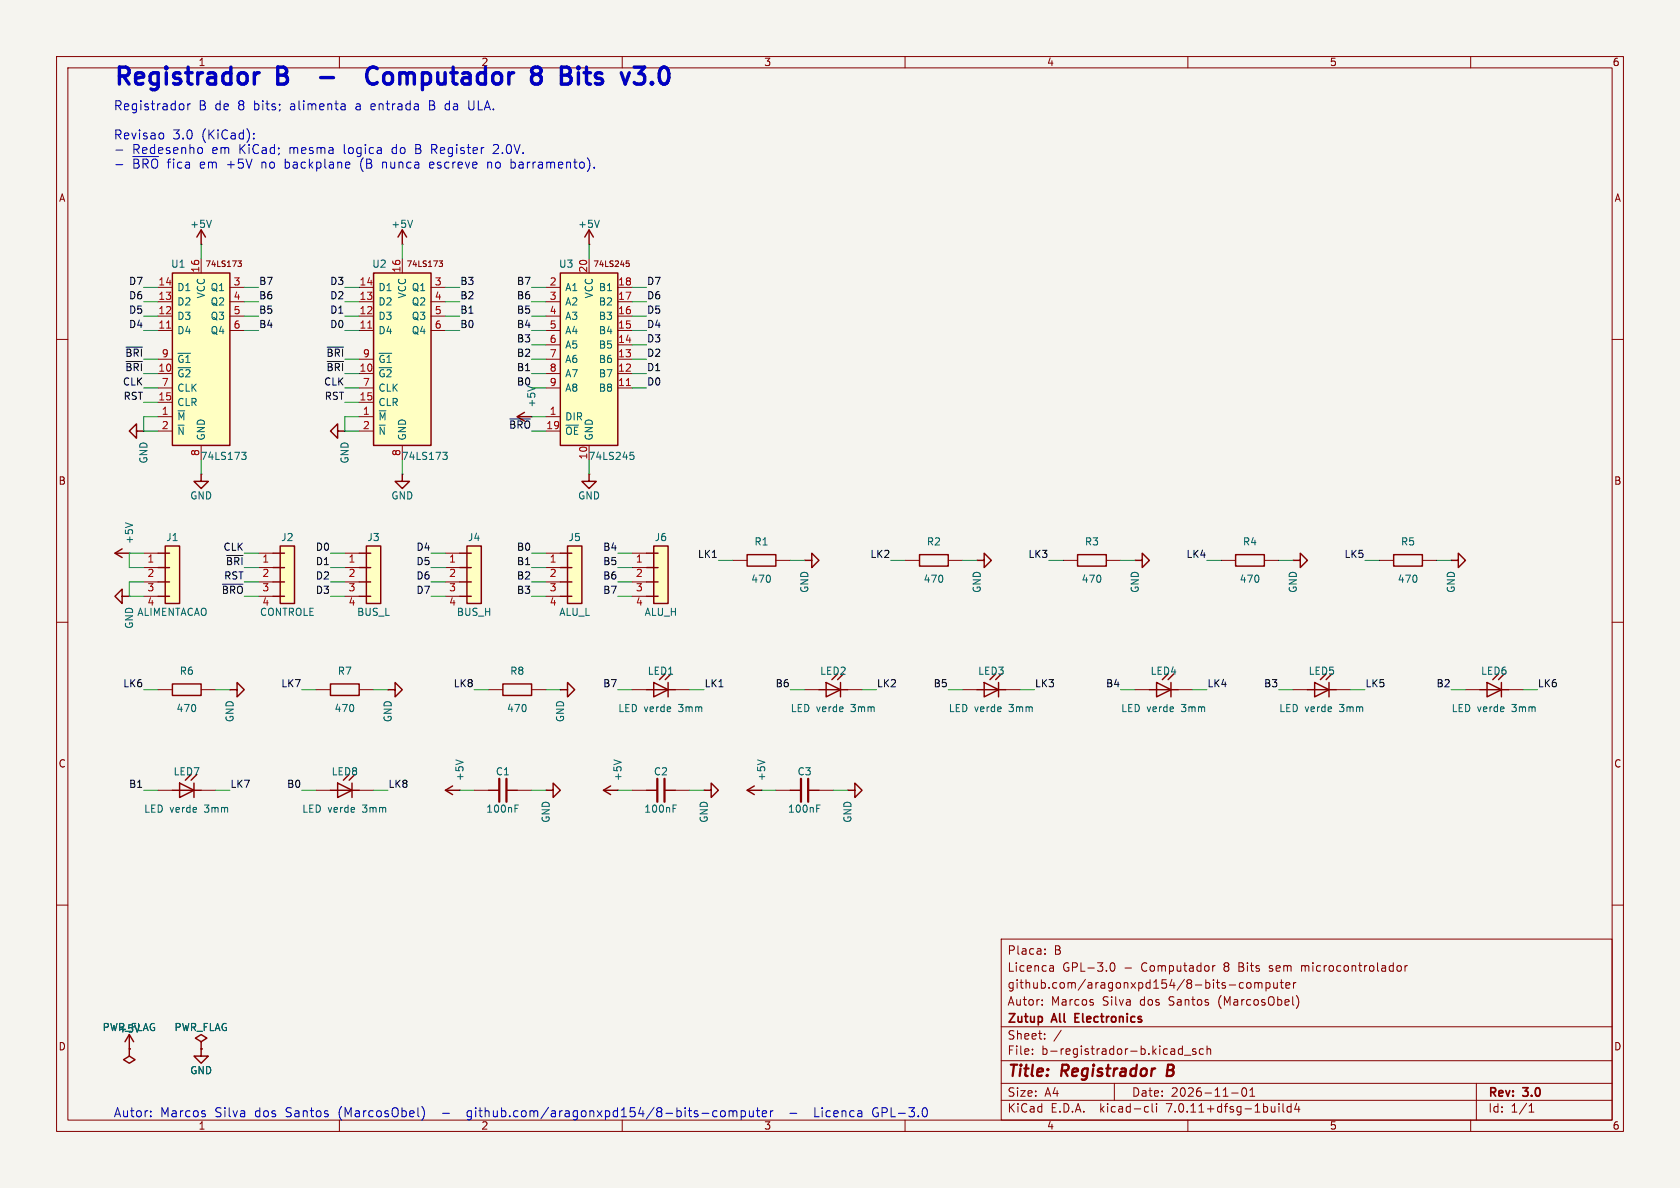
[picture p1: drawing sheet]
<svg xmlns="http://www.w3.org/2000/svg" width="297mm" height="210mm" viewBox="0 0 297 210" stroke-linecap="round" stroke-linejoin="round" font-family="sans-serif">
<path d="M0 0h297v210h-297z" fill="#f5f4ef" stroke="#f5f4ef" stroke-width=".18"/>
<g fill="none" stroke="#840000" stroke-width=".18">
<path d="M10 10h277v190h-277zM12 12h273v186h-273zM60 10v2M110 10v2M160 10v2M210 10v2M260 10v2M10 60h2M27.9 58.4h2.6M27.9 55.9h2.6M27.9 53.3h2.6M27.9 50.8h2.6"/>
<path d="M35.6 43.2h.1M35.6 45.7v2.6M40.6 58.4h2.6M40.6 55.9h2.6M40.6 53.3h2.6M40.6 50.8h2.6M42.1 46.1h.6l-.4 .4 .3 .1 .1 .3-.2 .2h-.3M63.5 58.4h2.5M63.5 55.9h2.5M63.5 53.3h2.5M63.5 50.8h2.5M71.1 43.2h.1"/>
<path d="M71.1 45.7v2.6M76.2 58.4h2.5M76.2 55.9h2.5M76.2 53.3h2.5M76.2 50.8h2.5M77.6 46.1h.6l-.3 .4 .3 .1v.3l-.2 .2h-.2M96.5 58.4h2.6M96.5 55.9h2.6M96.5 53.3h2.6M96.5 50.8h2.6M104.1 43.2h.1M104.1 45.7v2.6"/>
<path d="M109.2 58.4h2.6M109.2 55.9h2.6M109.2 53.3h2.6M109.2 50.8h2.6M110.7 46.1h.5M110.8 46.5h.3l.2 .2-.1 .3-.4 .1M285 60h2M25.4 76.2h.1M27.9 73.7h2.6M27.9 66h2.6M27.9 71.1h2.6M27.9 76.2h2.6"/>
<path d="M27.9 68.6h2.6M27.9 63.5h2.6M35.6 78.7v2.6M61 76.2h.1M63.5 73.7h2.5M63.5 66h2.5M63.5 71.1h2.5M63.5 76.2h2.5M63.5 68.6h2.5M63.5 63.5h2.5M71.1 78.7v2.6M94 73.7h.1"/>
<path d="M96.5 73.7h2.6M96.5 66h2.6M96.5 76.2h2.6M96.5 68.6h2.6M96.5 63.5h2.6M96.5 61h2.6M104.1 78.7v2.6M109.2 66h2.6M109.2 68.6h2.6M109.2 63.5h2.6M109.2 61h2.6M22.9 97.8h.1"/>
<path d="M25.4 97.8h2.5M35.6 83.8h.1M45.7 97.8h2.6M61 97.8h2.5M71.1 83.8h.1M78.7 97.8h2.6M96.5 97.8h2.6M104.1 83.8h.1M111.8 97.8h2.5M129.5 99.1h2.6M137.2 99.1h2.5M142.2 99.1h.1"/>
<path d="M160 99.1h2.6M167.6 99.1h2.6M172.7 99.1h.1M188 99.1h2.5M195.6 99.1h2.5M200.7 99.1h.1M215.9 99.1h2.5M223.5 99.1h2.6M228.6 99.1h.1M243.8 99.1h2.6M251.5 99.1h2.5M256.5 99.1h.1"/>
<path d="M10 110h2M22.9 105.4h.1M25.4 100.3h2.5M25.4 102.9h2.5M25.4 105.4h2.5M45.7 100.3h2.6M45.7 102.9h2.6M45.7 105.4h2.6M61 100.3h2.5M61 102.9h2.5M61 105.4h2.5M78.7 100.3h2.6"/>
<path d="M78.7 102.9h2.6M78.7 105.4h2.6M96.5 100.3h2.6M96.5 102.9h2.6M96.5 105.4h2.6M111.8 100.3h2.5M111.8 102.9h2.5M111.8 105.4h2.5M285 110h2M27.9 121.9h2.6M27.9 139.7h2.6M35.6 121.9h2.5"/>
<path d="M35.6 139.7h2.5M40.6 121.9h.1M55.9 121.9h2.5M55.9 139.7h2.5M63.5 121.9h2.5M63.5 139.7h2.5M68.6 121.9h.1M81.3 139.7h.1M83.8 139.7h2.6M86.4 121.9h2.5M91.4 139.7h2.6M94 121.9h2.5"/>
<path d="M96.5 139.7h.1M99.1 121.9h.1M109.2 139.7h.1M111.8 121.9h2.5M111.8 139.7h2.5M119.4 121.9h2.5M119.4 139.7h2.5M124.5 139.7h.1M134.6 139.7h.1M137.2 139.7h2.5M142.2 121.9h2.6M144.8 139.7h2.5"/>
<path d="M149.9 139.7h.1M149.9 121.9h2.5M170.2 121.9h2.5M177.8 121.9h2.5M200.7 121.9h2.5M208.3 121.9h2.5M228.6 121.9h2.5M236.2 121.9h2.6M259.1 121.9h2.5M266.7 121.9h2.5M10 160h2M285 160h2"/>
<path d="M177 166h108v32h-108zM184.2 177.6v.1M184.2 176.8v.1M184.7 168.6v.1M184.7 167.8v.1M185.7 170.7h.3l.2 .2v.8M186.2 171.6l-.5 .1M186.2 171.1h-.5M193.2 177.3v.3M196.4 170.3l.2-.1a.81 .81 0 0 1 .6 .6 .81 .81 0 0 1-.3 .8l-.2 .1a.81 .81 0 0 1-.3-1.4zM214.4 170.7v1M214.8 170.7l-.3 .1-.1 .2"/>
<path d="M217.3 174.1h1.2M219.8 173.8l-.4-.1-.3 .3v.4l.1 .2h.6M220.5 173.8l.2-.1 .4 .1 .1 .6-.2 .2-.3 .1-.2-.1zM221.8 173.8l.4-.1 .3 .2M221.8 173.7v1M222.5 173.9l.2-.2 .3 .1 .1 .9M222.5 173.9v.8M223.8 173.8l.4-.1 .3 .3v.4l-.1 .2h-.6M223.8 173.7v1.5M225.2 173.7v.9l.4 .1 .2-.1M225.8 173.7v1M226.3 173.7h.6"/>
<path d="M226.5 173.2v1.3l.4 .2M227.3 174.2l.7-.1v-.3l-.5-.1-.2 .2 .1 .7h.6M228.7 173.7v1M229.1 173.7l-.3 .1-.1 .2M229.2 176a1.72 1.72 0 0 1 0 2.3M230.1 170.7v1M230.2 170.8h-.1M247 171l.2-.3 .4 .1 .1 .2v.4l-.1 .2-.4 .1-.2-.3M248.4 170.7v1M248.8 170.7l-.3 .1-.1 .2M22.9 185.4h.1M35.6 185.4h.1"/>
<path d="M60 198v2M110 198v2M160 198v2M177 194.5h108M177 191.5h108M177 187.5h108M177 181.5h108M182.5 186.3v.1M182.5 185.5v.1M184.7 183.6v.1M184.7 182.8v.1M187.6 182.1l-1.3 2"/>
<path d="M197 191.5v3M202.6 195.6l.4 .1M203 196.5l-.4 .1M203.7 195.1v1.3l.2 .2M204.5 195.1v.1M204.5 195.6v1M209 184.9v1.5M209 185.5l-.4-.1-.3 .3v.4l.2 .2h.5M209.4 186.5h1.1M210 198v2M211.4 185.5l-.4-.1-.2 .2 .1 .2 .5 .2v.3h-.6M212.7 185.5l-.4-.1-.3 .3v.4l.2 .2h.5"/>
<path d="M213.4 185.5l.2-.1 .4 .1v.9M213.4 184.9v1.5M217.7 193.2h1.2M219.7 192.4l.2-.1a.81 .81 0 0 1 .6 .6 .81 .81 0 0 1-.3 .8l-.2 .1a.81 .81 0 0 1-.3-1.4zM221 193.8h.8M221 192.7l.4-.4v1.5M226.1 195.1v.1M226.1 195.6v1M226.8 195.1v1.3l.2 .2M228.2 195.7l-.4-.1-.3 .3v.4l.2 .2h.5M228.2 195.1v1.5M229.2 195l-.3 1.1h.9"/>
<path d="M229.6 195.6v1M260 198v2M261 191.5v6.5M270.3 196.6h.9M270.3 195.5l.4-.4v1.5"/>
</g>
<path d="M88.3 137.7v4M89.5 137.7v4M116.2 137.7v4M117.5 137.7v4M141.6 137.7v4M142.9 137.7v4M206.5 188.2l-.2 2h.7" fill="none" stroke="#840000" stroke-width=".4"/>
<path d="M190.1 179.9h.5M190.8 179.2h-.7v1.5h.7" fill="none" stroke="#840000" stroke-width=".3"/>
<g fill="#ffffc2" stroke="#ffffc2" stroke-width=".18">
<path d="M100.3 96.5h2.6v10.2h-2.6z"/>
<path d="M115.6 96.5h2.5v10.2h-2.5z"/>
<path d="M66 48.3h10.2v30.4h-10.2z"/>
<path d="M82.5 96.5h2.6v10.2h-2.6z"/>
<path d="M29.2 96.5h2.5v10.2h-2.5z"/>
<path d="M49.5 96.5h2.6v10.2h-2.6z"/>
<path d="M64.8 96.5h2.5v10.2h-2.5z"/>
<path d="M99.1 48.3h10.1v30.4h-10.1z"/>
<path d="M30.5 48.3h10.1v30.4h-10.1z"/>
</g>
<g fill="none" stroke="#840000" stroke-width=".25">
<path d="M30.5 48.3h10.1v30.4h-10.1zM34.8 41.9l.8-1.3 .7 1.3M35.6 40.6v2.6M66 48.3h10.2v30.4h-10.2zM70.4 41.9l.7-1.3 .8 1.3M71.1 40.6v2.6M99.1 48.3h10.1v30.4h-10.1zM103.4 41.9l.7-1.3 .8 1.3M104.1 40.6v2.6M24.1 76.2v-1.3l-1.2 1.3 1.2 1.3v-1.3h1.3M59.7 76.2v-1.3l-1.3 1.3 1.3 1.3v-1.3h1.3M91.4 73.7h2.6"/>
<path d="M92.7 72.9l-1.3 .8 1.3 .7M20.3 97.8h2.6M21.6 97l-1.3 .8 1.3 .8M27.9 97.8h2.1M29.2 96.5h2.5v10.2h-2.5zM35.6 83.8v1.3h1.2l-1.2 1.3-1.3-1.3h1.3M48.3 97.8h2M49.5 96.5h2.6v10.2h-2.6zM63.5 97.8h2M64.8 96.5h2.5v10.2h-2.5zM71.1 83.8v1.3h1.3l-1.3 1.3-1.3-1.3h1.3M81.3 97.8h2"/>
<path d="M82.5 96.5h2.6v10.2h-2.6zM99.1 97.8h2M100.3 96.5h2.6v10.2h-2.6zM104.1 83.8v1.3h1.3l-1.3 1.3-1.2-1.3h1.2M114.3 97.8h2M115.6 96.5h2.5v10.2h-2.5zM132.1 98h5.1v2.1h-5.1zM142.2 99.1h1.3v-1.3l1.3 1.3-1.3 1.2v-1.2M162.6 98h5v2.1h-5zM172.7 99.1h1.3v-1.3l1.3 1.3-1.3 1.2v-1.2M190.5 98h5.1v2.1h-5.1zM200.7 99.1h1.2v-1.3l1.3 1.3-1.3 1.2v-1.2"/>
<path d="M218.4 98h5.1v2.1h-5.1zM228.6 99.1h1.3v-1.3l1.2 1.3-1.2 1.2v-1.2M246.4 98h5.1v2.1h-5.1zM256.5 99.1h1.3v-1.3l1.3 1.3-1.3 1.2v-1.2M21.6 105.4v-1.3l-1.3 1.3 1.3 1.3v-1.3h1.3M27.9 105.4h2.1M27.9 102.9h2.1M27.9 100.3h2.1M48.3 105.4h2M48.3 102.9h2M48.3 100.3h2M63.5 105.4h2"/>
<path d="M63.5 102.9h2M63.5 100.3h2M81.3 105.4h2M81.3 102.9h2M81.3 100.3h2M99.1 105.4h2M99.1 102.9h2M99.1 100.3h2M114.3 105.4h2M114.3 102.9h2M114.3 100.3h2M117.6 119.1l-1 1"/>
<path d="M118.6 119.1l-1 1M148.1 119.1l-1 1M149.1 119.1l-1 1M176 119.1l-1 1M177 119.1l-1 1M206.5 119.1l-1 1M207.5 119.1l-1 1M234.4 119.1l-1 1M235.5 119.1l-1.1 1M264.9 119.1l-1 1M265.9 119.1l-1 1M30.5 120.9h5.1v2h-5.1z"/>
<path d="M30.5 139.7h5.1M31.7 138.4l2.6 1.3-2.6 1.3zM33.8 136.9l-1 1M34.3 138.4v2.6M34.8 136.9l-1 1M40.6 121.9h1.3v-1.2l1.3 1.2-1.3 1.3v-1.3M58.4 120.9h5.1v2h-5.1zM58.4 139.7h5.1M59.7 138.4l2.5 1.3-2.5 1.3zM61.7 136.9l-1 1M62.2 138.4v2.6M62.7 136.9l-1 1"/>
<path d="M68.6 121.9h1.2v-1.2l1.3 1.2-1.3 1.3v-1.3M78.7 139.7h2.6M80 138.9l-1.3 .8 1.3 .8M86.4 139.7h1.9M88.9 120.9h5.1v2h-5.1zM89.5 139.7h1.9M96.5 139.7h1.3v-1.3l1.3 1.3-1.3 1.3v-1.3M99.1 121.9h1.2v-1.2l1.3 1.2-1.3 1.3v-1.3M106.7 139.7h2.5M107.9 138.9l-1.2 .8 1.2 .8M114.3 121.9h5.1M114.3 139.7h1.9"/>
<path d="M115.6 120.7l2.5 1.2-2.5 1.3zM117.5 139.7h1.9M118.1 120.7v2.5M124.5 139.7h1.2v-1.3l1.3 1.3-1.3 1.3v-1.3M132.1 139.7h2.5M133.3 138.9l-1.2 .8 1.2 .8M139.7 139.7h1.9M142.9 139.7h1.9M144.8 121.9h5.1M146 120.7l2.6 1.2-2.6 1.3zM148.6 120.7v2.5M149.9 139.7h1.2v-1.3l1.3 1.3-1.3 1.3v-1.3"/>
<path d="M172.7 121.9h5.1M174 120.7l2.5 1.2-2.5 1.3zM176.5 120.7v2.5M203.2 121.9h5.1M204.5 120.7l2.5 1.2-2.5 1.3zM207 120.7v2.5M231.1 121.9h5.1M232.4 120.7l2.5 1.2-2.5 1.3zM234.9 120.7v2.5M261.6 121.9h5.1M262.9 120.7l2.5 1.2-2.5 1.3zM265.4 120.7v2.5"/>
<path d="M22.1 184.2l.8-1.3 .7 1.3M22.9 182.9v3.8l1 .6-1 .7-1.1-.7 1.1-.6M35.6 184.2l1-.7-1-.6-1.1 .6 1.1 .7v2.5h1.2l-1.2 1.3-1.3-1.3h1.3"/>
</g>
<g fill="none" stroke="#006464" stroke-width=".18">
<path d="M37.4 38.9l-.4 1.3M72.9 38.9l-.4 1.3M106 38.9l-.5 1.3M42.7 79.9h.8l-.4 .5 .3 .2 .1 .4-.2 .2h-.4M78.3 79.9h.8l-.5 .5 .4 .2 .1 .4-.3 .2h-.3M93.3 68.3l1.3 .4M111.4 79.9h.6M22.2 92.4l1.2 .4M111.5 80.4h.3l.3 .3-.1 .4-.5 .1M80.6 134.3l1.3 .5M108.5 134.3l1.3 .5M133.9 134.3l1.3 .5"/>
<path d="M91 142.9h.5M91 142.3h.7M119 142.9h.4M119 142.3h.6M144.4 142.9h.4M144.4 142.3h.6"/>
</g>
<path d="M29.5 58h.7M65 58h.7M110.7 68.2h.8" fill="none" stroke="#a90000" stroke-width=".18"/>
<path d="M22.3 61.4h2.9M22.3 63.9h2.9M57.8 61.4h2.9M57.8 63.9h2.9M90.1 74.1h3.7M40.1 98.2h2.9M39.3 103.3h3.7" fill="none" stroke="#0f0f0f" stroke-width=".18"/>
<g fill="none" stroke="#0000c2" stroke-width=".18">
<path d="M32.5 18.7v.4l-.3 .3M33.2 18.4v1M60.5 18.4h.3l.2 .2v.8M61 19.3l-.5 .1M61 18.7l-.5 .1M75.9 17.8v1.6h.7M82.9 17.8v1.3l.3 .3M20.5 26.5h1.2M20.5 29.1h1.2M23.5 27.7h4.5M28.6 23.5l.3 .3v.5l-.3 .3M35.6 26.2l.2 .2v.4l-.2 .3h-.3"/>
<path d="M44.9 24.4v.2M44.9 23.6v.1M61.8 29.6l-.5 .1M61.8 28.7l.1 .3-.8 .2M76 28.7l-.1 .8 .3 .2M76.7 29l-.8 .2M86.2 28.7v1M86.7 28.7l-.5 .1M87.5 25.5l-.3 .2M88.1 26.2l-1 .9h1M90.3 29.6l.5 .1M90.3 28.1v1.6"/>
<path d="M90.8 28.7h-.5M105.1 29.6v.1M26.7 197.3v.1M26.7 196.4v.2M36.3 197v.3M74.6 195.6a1.83 1.83 0 0 1 0 2.4M82.7 197.9l.1 .1M82.7 196.4l-.1 .3v.4l.1 .2M126 197.1l.3 .3 .5-.1M126.8 196.4h-.5l-.3 .3M127.5 196.4h.4l.3 .3v.4l-.3 .3-.4-.1-.1-.2v-.4zM128.9 196.5l.5-.1 .2 .2"/>
<path d="M128.9 196.4v1M129.6 196.6l.2-.2h.4l.1 1M129.6 196.6v.8M131 196.4h.5l.3 .3v.4l-.2 .2h-.6M131 196.4v1.6M132.5 196.4l.1 .9 .3 .1 .3-.1M133.2 196.4v1M133.7 196.4h.6M133.9 195.8v1.4l.1 .1 .3 .1M134.8 196.9l.7-.2v-.3h-.5l-.2 .2v.7h.7M136.2 196.4v1M136.7 196.4h-.3l-.2 .3"/>
<path d="M139.6 196.8h1.3M144.1 195.8v1.6h.7M155 196.7h.3M155.2 195.9a.79 .79 0 0 0-1 .6 .79 .79 0 0 0 .6 .9l.4-.1"/>
</g>
<g fill="none" stroke="#0000c2" stroke-width=".6">
<path d="M22.7 12.1l-.4-.2h-1.2v3M29.4 11.9l-.1 .1 .1 .1M29.4 11.9l.1 .1-.1 .1M29.4 11.9v.2M33.3 11.9v2.5M40.8 11.9v3M45 12.9v2M45.8 12.9a.77 .77 0 0 0-.8 .5M50.5 12.1l-.4-.2h-1v3M56.7 13.7h2.3M66.7 12.1a1.12 1.12 0 0 0-1.3-.1 1.12 1.12 0 0 0-.6 1.1 1.27 1.27 0 0 0 .4 1.4 1.27 1.27 0 0 0 1.3 .2l.2-.1M68.8 12.9a.81 .81 0 0 0-1 .5v.9a.81 .81 0 0 0 1 .6"/>
<path d="M80.1 11.9v2.5M85.8 11.9v3M94.1 12.1l.4-.2h.6l.4 .2M100.7 12.1l-.4-.2h-1v3M102.3 11.9l-.2 .1 .2 .1M102.3 11.9l.1 .1-.1 .1M102.3 11.9v.2M103.3 12.9h1.1M103.7 11.9v2.5M103.8 14.7l.6 .2M105.3 14.7l.2 .2M105.7 12.9l-.3 .1-.1 .3 .1 .4 .3 .2"/>
<path d="M112.1 11.9h1.9l-1 1.1M118 12.1a.72 .72 0 0 0-.8-.2 .72 .72 0 0 0-.5 .5 1.76 1.76 0 0 0 .6 2.5"/>
</g>
<g fill="none" stroke="#009600" stroke-width=".18">
<path d="M25.4 53.3h2.5M25.4 50.8h2.5M25.4 55.9h2.5M25.4 58.4h2.5M35.6 43.2v2.5M43.2 53.3h2.5M43.2 50.8h2.5M43.2 55.9h2.5M43.2 58.4h2.5M61 53.3h2.5M61 50.8h2.5M61 55.9h2.5"/>
<path d="M61 58.4h2.5M71.1 43.2v2.5M78.7 53.3h2.6M78.7 50.8h2.6M78.7 55.9h2.6M78.7 58.4h2.6M94 53.3h2.5M94 50.8h2.5M94 55.9h2.5M94 58.4h2.5M104.1 43.2v2.5M111.8 53.3h2.5"/>
<path d="M111.8 50.8h2.5M111.8 55.9h2.5M111.8 58.4h2.5M25.4 63.5h2.5M25.4 68.6h2.5M25.4 71.1h2.5M27.9 73.7h-2.5v2.5h2.5M61 63.5h2.5M61 68.6h2.5M61 71.1h2.5M63.5 73.7h-2.5v2.5h2.5M94 63.5h2.5"/>
<path d="M94 68.6h2.5M94 73.7h2.5M94 66h2.5M94 61h2.5M111.8 63.5h2.5M111.8 68.6h2.5M111.8 66h2.5M111.8 61h2.5M25.4 97.8h-2.5v2.5h2.5M35.6 81.3v2.5M43.2 97.8h2.5M58.4 97.8h2.6"/>
<path d="M71.1 81.3v2.5M76.2 97.8h2.5M94 97.8h2.5M104.1 81.3v2.5M109.2 97.8h2.6M127 99.1h2.5M139.7 99.1h2.5M157.5 99.1h2.5M170.2 99.1h2.5M185.4 99.1h2.6M198.1 99.1h2.6M213.4 99.1h2.5"/>
<path d="M226.1 99.1h2.5M241.3 99.1h2.5M254 99.1h2.5M25.4 102.9h-2.5v2.5h2.5M43.2 100.3h2.5M43.2 102.9h2.5M58.4 105.4h2.6M58.4 100.3h2.6M58.4 102.9h2.6M76.2 105.4h2.5M76.2 100.3h2.5M76.2 102.9h2.5"/>
<path d="M94 105.4h2.5M94 100.3h2.5M94 102.9h2.5M109.2 105.4h2.6M109.2 100.3h2.6M109.2 102.9h2.6M25.4 121.9h2.5M25.4 139.7h2.5M38.1 121.9h2.5M38.1 139.7h2.5M53.3 121.9h2.6M53.3 139.7h2.6"/>
<path d="M66 121.9h2.6M66 139.7h2.6M81.3 139.7h2.5M83.8 121.9h2.6M94 139.7h2.5M96.5 121.9h2.6M109.2 121.9h2.6M109.2 139.7h2.6M121.9 121.9h2.6M121.9 139.7h2.6M134.6 139.7h2.6M139.7 121.9h2.5"/>
<path d="M147.3 139.7h2.6M152.4 121.9h2.5M167.6 121.9h2.6M180.3 121.9h2.6M198.1 121.9h2.6M210.8 121.9h2.6M226.1 121.9h2.5M238.8 121.9h2.5M256.5 121.9h2.6M269.2 121.9h2.6"/>
</g>
<g font-size="4.2" fill="#0000c2">
<text x="20" y="16.5">Registrador</text>
<text x="49.2" y="16.5">B</text>
<text x="69.9" y="16.5">Computador</text>
<text x="100.2" y="16.5">8</text>
<text x="106.5" y="16.5">Bits</text>
<text x="118.6" y="16.5">v3.0</text>
</g>
<g font-size="2.8" fill="#840000">
<text x="178" y="190.9">Title:</text>
<text x="187.7" y="190.9">Registrador</text>
<text x="207.1" y="190.9">B</text>
</g>
<g font-size="2.2" fill="#0000c2">
<text x="20" y="19.8">Registrador</text>
<text x="35.1" y="19.8">B de</text>
<text x="42.2" y="19.8">8</text>
<text x="45.1" y="19.8">bits;</text>
<text x="51.6" y="19.8">alimenta</text>
<text x="63.3" y="19.8">a</text>
<text x="66.1" y="19.8">entrada</text>
<text x="76.6" y="19.8">B da</text>
<text x="83.8" y="19.8">ULA.</text>
<text x="20" y="25">Revisao</text>
<text x="23.3" y="27.5">Redesenho</text>
<text x="30.5" y="25">3.0</text>
<text x="35.7" y="25">(KiCad):</text>
<text x="37.5" y="27.5">em</text>
<text x="42.4" y="27.5">KiCad;</text>
<text x="51.3" y="27.5">mesma</text>
<text x="61.1" y="27.5">logica</text>
<text x="69.7" y="27.5">do</text>
<text x="74" y="27.5">B Register</text>
<text x="88.1" y="27.5">2.0V.</text>
<text x="23.3" y="30.1">~{BRO}</text>
<text x="29.6" y="30.1">fica</text>
<text x="35.4" y="30.1">em</text>
<text x="40.3" y="30.1">+5V</text>
<text x="46.5" y="30.1">no</text>
<text x="50.8" y="30.1">backplane</text>
<text x="64.2" y="30.1">(B</text>
<text x="68.3" y="30.1">nunca</text>
<text x="76.8" y="30.1">escreve</text>
<text x="87.1" y="30.1">no</text>
<text x="91.4" y="30.1">barramento).</text>
<text x="20" y="197.8">Autor:</text>
<text x="28.3" y="197.8">Marcos</text>
<text x="38" y="197.8">Silva</text>
<text x="45.2" y="197.8">dos</text>
<text x="50.7" y="197.8">Santos</text>
<text x="60.2" y="197.8">(MarcosObel)</text>
<text x="78.7" y="197.8">-</text>
<text x="83.4" y="197.8">github.com/aragonxpd154/8-bits-computer</text>
<text x="145.4" y="197.8">Licenca</text>
<text x="155.8" y="197.8">GPL-3.0</text>
</g>
<g font-size="2.1" fill="#840000">
<text x="178" y="172">Licenca</text>
<text x="178" y="169">Placa:</text>
<text x="186.3" y="169">B</text>
<text x="187.8" y="172">GPL-3.0</text>
<text x="198.7" y="172">-</text>
<text x="201.9" y="172">Computador</text>
<text x="216.6" y="172">8</text>
<text x="219.4" y="172">Bits</text>
<text x="224.9" y="172">sem</text>
<text x="230.7" y="172">microcontrolador</text>
<text x="178" y="178">Autor:</text>
<text x="178" y="175">github.com/aragonxpd154/8-bits-computer</text>
<text x="185.8" y="178">Marcos</text>
<text x="195" y="178">Silva</text>
<text x="201.7" y="178">dos</text>
<text x="206.9" y="178">Santos</text>
<text x="215.8" y="178">(MarcosObel)</text>
<text x="178" y="184">Sheet:</text>
<text x="178" y="181.2">Zutup</text>
<text x="186.1" y="181.2">All</text>
<text x="190.7" y="181.2">Electronics</text>
<text x="178" y="186.7">File:</text>
<text x="184.1" y="186.7">b-registrador-b.kicad_sch</text>
<text x="178" y="196.9">KiCad</text>
<text x="178" y="194.1">Size:</text>
<text x="184.7" y="194.1">A4</text>
<text x="185.7" y="196.9">E.D.A.</text>
<text x="194.6" y="196.9">kicad-cli</text>
<text x="200" y="194.1">Date:</text>
<text x="206.5" y="196.9">7.0.11+dfsg-1build4</text>
<text x="207" y="194.1">2026-11-01</text>
<text x="263" y="194.3">Rev:</text>
<text x="263" y="196.9">Id:</text>
<text x="267.1" y="196.9">1/1</text>
<text x="269.4" y="194.3">3.0</text>
</g>
<g font-size="1.8" fill="#840000">
<text x="35" y="11.9">1</text>
<text x="85" y="11.9">2</text>
<text x="135" y="11.9">3</text>
<text x="185" y="11.9">4</text>
<text x="235" y="11.9">5</text>
<text x="285" y="11.9">6</text>
<text x="10.3" y="35.9">A</text>
<text x="285.3" y="35.9">A</text>
<text x="10.3" y="85.9">B</text>
<text x="285.3" y="85.9">B</text>
<text x="10.3" y="135.9">C</text>
<text x="285.3" y="135.9">C</text>
<text x="10.3" y="185.9">D</text>
<text x="285.3" y="185.9">D</text>
<text x="35" y="199.9">1</text>
<text x="85" y="199.9">2</text>
<text x="135" y="199.9">3</text>
<text x="185" y="199.9">4</text>
<text x="235" y="199.9">5</text>
<text x="285" y="199.9">6</text>
</g>
<g font-size="1.8" fill="#006464">
<text x="33.5" y="40.5">+5V</text>
<text x="69.1" y="40.5">+5V</text>
<text x="102.1" y="40.5">+5V</text>
<text x="30.1" y="47.5">U1</text>
<text x="65.7" y="47.5">U2</text>
<text x="98.7" y="47.5">U3</text>
<text x="31.2" y="51.7">D1</text>
<text x="36.4" y="52.9" transform="rotate(-90 36.4 52.9)">VCC</text>
<text x="37.1" y="51.7">Q1</text>
<text x="66.8" y="51.7">D1</text>
<text x="72" y="52.9" transform="rotate(-90 72 52.9)">VCC</text>
<text x="72.7" y="51.7">Q1</text>
<text x="99.8" y="51.7">A1</text>
<text x="105" y="52.9" transform="rotate(-90 105 52.9)">VCC</text>
<text x="105.8" y="51.7">B1</text>
<text x="31.2" y="59.3">D4</text>
<text x="31.2" y="56.7">D3</text>
<text x="31.2" y="54.2">D2</text>
<text x="37.1" y="54.2">Q2</text>
<text x="37.1" y="56.7">Q3</text>
<text x="37.1" y="59.3">Q4</text>
<text x="66.8" y="59.3">D4</text>
<text x="66.8" y="56.7">D3</text>
<text x="66.8" y="54.2">D2</text>
<text x="72.7" y="54.2">Q2</text>
<text x="72.7" y="56.7">Q3</text>
<text x="72.7" y="59.3">Q4</text>
<text x="99.8" y="54.2">A2</text>
<text x="99.8" y="56.7">A3</text>
<text x="99.8" y="59.3">A4</text>
<text x="105.8" y="59.3">B4</text>
<text x="105.8" y="56.7">B3</text>
<text x="105.8" y="54.2">B2</text>
<text x="31.2" y="64.4">~{G1}</text>
<text x="66.8" y="64.4">~{G1}</text>
<text x="99.8" y="61.8">A5</text>
<text x="99.8" y="64.4">A6</text>
<text x="105.8" y="64.4">B6</text>
<text x="105.8" y="61.8">B5</text>
<text x="31.2" y="66.9">~{G2}</text>
<text x="31.2" y="72">CLR</text>
<text x="31.2" y="69.4">CLK</text>
<text x="66.8" y="66.9">~{G2}</text>
<text x="66.8" y="72">CLR</text>
<text x="66.8" y="69.4">CLK</text>
<text x="99.8" y="66.9">A7</text>
<text x="99.8" y="69.4">A8</text>
<text x="105.8" y="69.4">B8</text>
<text x="105.8" y="66.9">B7</text>
<text x="31.2" y="74.5">~{M}</text>
<text x="31.2" y="77.1">~{N}</text>
<text x="36.4" y="78" transform="rotate(-90 36.4 78)">GND</text>
<text x="66.8" y="74.5">~{M}</text>
<text x="66.8" y="77.1">~{N}</text>
<text x="72" y="78" transform="rotate(-90 72 78)">GND</text>
<text x="94.8" y="72.1" transform="rotate(-90 94.8 72.1)">+5V</text>
<text x="99.8" y="74.5">DIR</text>
<text x="99.8" y="77.1">~{OE}</text>
<text x="105" y="78" transform="rotate(-90 105 78)">GND</text>
<text x="26.3" y="82" transform="rotate(-90 26.3 82)">GND</text>
<text x="35.4" y="81.5">74LS173</text>
<text x="61.8" y="82" transform="rotate(-90 61.8 82)">GND</text>
<text x="70.9" y="81.5">74LS173</text>
<text x="103.9" y="81.5">74LS245</text>
<text x="33.5" y="88.5">GND</text>
<text x="69.1" y="88.5">GND</text>
<text x="102.1" y="88.5">GND</text>
<text x="29.3" y="95.9">J1</text>
<text x="49.6" y="95.9">J2</text>
<text x="64.8" y="95.9">J3</text>
<text x="82.6" y="95.9">J4</text>
<text x="100.4" y="95.9">J5</text>
<text x="115.6" y="95.9">J6</text>
<text x="23.7" y="96.3" transform="rotate(-90 23.7 96.3)">+5V</text>
<text x="133.3" y="96.6">R1</text>
<text x="163.8" y="96.6">R2</text>
<text x="191.7" y="96.6">R3</text>
<text x="219.6" y="96.6">R4</text>
<text x="247.6" y="96.6">R5</text>
<text x="46.3" y="107.4">4</text>
<text x="132.7" y="103.2">470</text>
<text x="143.1" y="104.9" transform="rotate(-90 143.1 104.9)">GND</text>
<text x="163.2" y="103.2">470</text>
<text x="173.6" y="104.9" transform="rotate(-90 173.6 104.9)">GND</text>
<text x="191.1" y="103.2">470</text>
<text x="201.5" y="104.9" transform="rotate(-90 201.5 104.9)">GND</text>
<text x="219.1" y="103.2">470</text>
<text x="229.5" y="104.9" transform="rotate(-90 229.5 104.9)">GND</text>
<text x="247" y="103.2">470</text>
<text x="257.4" y="104.9" transform="rotate(-90 257.4 104.9)">GND</text>
<text x="23.7" y="111.3" transform="rotate(-90 23.7 111.3)">GND</text>
<text x="24.2" y="109.1">ALIMENTACAO</text>
<text x="45.9" y="109.1">CONTROLE</text>
<text x="63" y="109.1">BUS_L</text>
<text x="80.7" y="109.1">BUS_H</text>
<text x="98.8" y="109.1">ALU_L</text>
<text x="113.9" y="109.1">ALU_H</text>
<text x="31.7" y="119.5">R6</text>
<text x="59.6" y="119.5">R7</text>
<text x="90.1" y="119.5">R8</text>
<text x="114.4" y="119.5">LED1</text>
<text x="144.9" y="119.5">LED2</text>
<text x="172.8" y="119.5">LED3</text>
<text x="203.3" y="119.5">LED4</text>
<text x="231.2" y="119.5">LED5</text>
<text x="261.7" y="119.5">LED6</text>
<text x="31.1" y="126.1">470</text>
<text x="41.5" y="127.8" transform="rotate(-90 41.5 127.8)">GND</text>
<text x="59" y="126.1">470</text>
<text x="69.4" y="127.8" transform="rotate(-90 69.4 127.8)">GND</text>
<text x="89.5" y="126.1">470</text>
<text x="99.9" y="127.8" transform="rotate(-90 99.9 127.8)">GND</text>
<text x="109.2" y="126.1">LED verde</text>
<text x="120.1" y="126.1">3mm</text>
<text x="139.7" y="126.1">LED verde</text>
<text x="150.6" y="126.1">3mm</text>
<text x="167.6" y="126.1">LED verde</text>
<text x="178.5" y="126.1">3mm</text>
<text x="198.1" y="126.1">LED verde</text>
<text x="209" y="126.1">3mm</text>
<text x="226" y="126.1">LED verde</text>
<text x="236.9" y="126.1">3mm</text>
<text x="256.5" y="126.1">LED verde</text>
<text x="267.4" y="126.1">3mm</text>
<text x="30.6" y="137.3">LED7</text>
<text x="58.5" y="137.3">LED8</text>
<text x="87.6" y="137.3">C1</text>
<text x="115.5" y="137.3">C2</text>
<text x="140.9" y="137.3">C3</text>
<text x="25.4" y="143.9">LED verde</text>
<text x="36.3" y="143.9">3mm</text>
<text x="53.3" y="143.9">LED verde</text>
<text x="64.2" y="143.9">3mm</text>
<text x="82.1" y="138.2" transform="rotate(-90 82.1 138.2)">+5V</text>
<text x="85.9" y="143.9">100nF</text>
<text x="110.1" y="138.2" transform="rotate(-90 110.1 138.2)">+5V</text>
<text x="113.8" y="143.9">100nF</text>
<text x="135.5" y="138.2" transform="rotate(-90 135.5 138.2)">+5V</text>
<text x="139.2" y="143.9">100nF</text>
<text x="97.4" y="145.5" transform="rotate(-90 97.4 145.5)">GND</text>
<text x="125.3" y="145.5" transform="rotate(-90 125.3 145.5)">GND</text>
<text x="150.7" y="145.5" transform="rotate(-90 150.7 145.5)">GND</text>
<text x="18" y="182.5">PWR_FLAG</text>
<text x="20.8" y="182.7">+5V</text>
<text x="30.7" y="182.5">PWR_FLAG</text>
<text x="33.5" y="190.1">GND</text>
</g>
<g font-size="1.8" fill="#0f0f0f">
<text x="22.7" y="50.5">D7</text>
<text x="22.7" y="53">D6</text>
<text x="45.7" y="53">B6</text>
<text x="45.7" y="50.5">B7</text>
<text x="58.3" y="53">D2</text>
<text x="58.3" y="50.5">D3</text>
<text x="81.3" y="50.5">B3</text>
<text x="81.3" y="53">B2</text>
<text x="91.3" y="53">B6</text>
<text x="91.3" y="50.5">B7</text>
<text x="114.3" y="53">D6</text>
<text x="114.3" y="50.5">D7</text>
<text x="22.7" y="58.1">D4</text>
<text x="22.7" y="55.5">D5</text>
<text x="45.7" y="55.5">B5</text>
<text x="45.7" y="58.1">B4</text>
<text x="58.3" y="58.1">D0</text>
<text x="58.3" y="55.5">D1</text>
<text x="81.3" y="58.1">B0</text>
<text x="81.3" y="55.5">B1</text>
<text x="91.3" y="55.5">B5</text>
<text x="91.3" y="58.1">B4</text>
<text x="114.3" y="58.1">D4</text>
<text x="114.3" y="55.5">D5</text>
<text x="22.1" y="63.2">~{BRI}</text>
<text x="57.6" y="63.2">~{BRI}</text>
<text x="91.3" y="60.6">B3</text>
<text x="91.3" y="63.2">B2</text>
<text x="91.3" y="65.7">B1</text>
<text x="114.3" y="65.7">D1</text>
<text x="114.3" y="63.2">D2</text>
<text x="114.3" y="60.6">D3</text>
<text x="21.6" y="68.2">CLK</text>
<text x="21.7" y="70.8">RST</text>
<text x="57.2" y="68.2">CLK</text>
<text x="57.3" y="70.8">RST</text>
<text x="91.3" y="68.2">B0</text>
<text x="114.3" y="68.2">D0</text>
<text x="39.4" y="97.4">CLK</text>
<text x="39.8" y="100">~{BRI}</text>
<text x="55.7" y="97.4">D0</text>
<text x="55.7" y="100">D1</text>
<text x="73.5" y="100">D5</text>
<text x="73.5" y="97.4">D4</text>
<text x="91.3" y="97.4">B0</text>
<text x="91.3" y="100">B1</text>
<text x="106.5" y="100">B5</text>
<text x="106.5" y="97.4">B4</text>
<text x="123.3" y="98.7">LK1</text>
<text x="153.8" y="98.7">LK2</text>
<text x="181.7" y="98.7">LK3</text>
<text x="209.6" y="98.7">LK4</text>
<text x="237.6" y="98.7">LK5</text>
<text x="39.5" y="102.5">RST</text>
<text x="55.7" y="105.1">D3</text>
<text x="55.7" y="102.5">D2</text>
<text x="73.5" y="105.1">D7</text>
<text x="73.5" y="102.5">D6</text>
<text x="91.3" y="102.5">B2</text>
<text x="91.3" y="105.1">B3</text>
<text x="106.5" y="105.1">B7</text>
<text x="106.5" y="102.5">B6</text>
<text x="21.7" y="121.6">LK6</text>
<text x="49.6" y="121.6">LK7</text>
<text x="80.1" y="121.6">LK8</text>
<text x="106.5" y="121.6">B7</text>
<text x="124.5" y="121.6">LK1</text>
<text x="137" y="121.6">B6</text>
<text x="154.9" y="121.6">LK2</text>
<text x="165" y="121.6">B5</text>
<text x="182.9" y="121.6">LK3</text>
<text x="195.4" y="121.6">B4</text>
<text x="213.4" y="121.6">LK4</text>
<text x="223.4" y="121.6">B3</text>
<text x="241.3" y="121.6">LK5</text>
<text x="253.9" y="121.6">B2</text>
<text x="271.8" y="121.6">LK6</text>
<text x="22.7" y="139.4">B1</text>
<text x="40.6" y="139.4">LK7</text>
<text x="50.7" y="139.4">B0</text>
<text x="68.6" y="139.4">LK8</text>
</g>
<g font-size="1.8" fill="#a90000">
<text x="27.9" y="53.1">13</text>
<text x="27.9" y="50.5">14</text>
<text x="35.3" y="48.3" transform="rotate(-90 35.3 48.3)">16</text>
<text x="41.2" y="50.5">3</text>
<text x="41.2" y="53.1">4</text>
<text x="63.5" y="53.1">13</text>
<text x="63.5" y="50.5">14</text>
<text x="70.9" y="48.3" transform="rotate(-90 70.9 48.3)">16</text>
<text x="76.8" y="50.5">3</text>
<text x="76.8" y="53.1">4</text>
<text x="97.1" y="50.5">2</text>
<text x="97.1" y="53.1">3</text>
<text x="103.9" y="48.3" transform="rotate(-90 103.9 48.3)">20</text>
<text x="109.2" y="53.1">17</text>
<text x="109.2" y="50.5">18</text>
<text x="27.9" y="58.2">11</text>
<text x="27.9" y="55.6">12</text>
<text x="41.2" y="55.6">5</text>
<text x="41.2" y="58.2">6</text>
<text x="63.5" y="58.2">11</text>
<text x="63.5" y="55.6">12</text>
<text x="76.8" y="55.6">5</text>
<text x="76.8" y="58.2">6</text>
<text x="97.1" y="55.6">4</text>
<text x="97.1" y="58.2">5</text>
<text x="109.2" y="58.2">15</text>
<text x="109.2" y="55.6">16</text>
<text x="28.5" y="63.2">9</text>
<text x="64.1" y="63.2">9</text>
<text x="97.1" y="60.7">6</text>
<text x="97.1" y="63.2">7</text>
<text x="97.1" y="65.8">8</text>
<text x="109.2" y="65.8">12</text>
<text x="109.2" y="63.2">13</text>
<text x="109.2" y="60.7">14</text>
<text x="27.9" y="70.9">15</text>
<text x="28.5" y="68.3">7</text>
<text x="63.5" y="70.9">15</text>
<text x="64.1" y="68.3">7</text>
<text x="97.1" y="68.3">9</text>
<text x="109.2" y="68.3">11</text>
<text x="28.5" y="73.4">1</text>
<text x="28.5" y="75.9">2</text>
<text x="64.1" y="73.4">1</text>
<text x="64.1" y="75.9">2</text>
<text x="97.1" y="73.4">1</text>
<text x="35.3" y="80.7" transform="rotate(-90 35.3 80.7)">8</text>
<text x="70.9" y="80.7" transform="rotate(-90 70.9 80.7)">8</text>
<text x="103.9" y="81.3" transform="rotate(-90 103.9 81.3)">10</text>
<text x="26" y="99.8">1</text>
<text x="46.3" y="99.8">1</text>
<text x="61.5" y="99.8">1</text>
<text x="79.3" y="99.8">1</text>
<text x="97.1" y="99.8">1</text>
<text x="112.3" y="99.8">1</text>
<text x="26" y="102.3">2</text>
<text x="26" y="104.9">3</text>
<text x="26" y="107.4">4</text>
<text x="46.3" y="102.3">2</text>
<text x="61.5" y="102.3">2</text>
<text x="61.5" y="104.9">3</text>
<text x="61.5" y="107.4">4</text>
<text x="79.3" y="102.3">2</text>
<text x="79.3" y="104.9">3</text>
<text x="79.3" y="107.4">4</text>
<text x="97.1" y="102.3">2</text>
<text x="97.1" y="104.9">3</text>
<text x="97.1" y="107.4">4</text>
<text x="112.3" y="102.3">2</text>
<text x="112.3" y="104.9">3</text>
<text x="112.3" y="107.4">4</text>
</g>
<g font-size="1.8" fill="#009600">
<text x="22.1" y="65.7">~{BRI} 10</text>
<text x="57.6" y="65.7">~{BRI} 10</text>
<text x="89.9" y="75.9">~{BRO} 19</text>
<text x="39.1" y="105.1">~{BRO} 3</text>
</g>
<g font-size="1.4" fill="#840000">
<text x="36.3" y="47.3">74LS173</text>
<text x="71.8" y="47.3">74LS173</text>
<text x="104.8" y="47.3">74LS245</text>
</g>
</svg>
